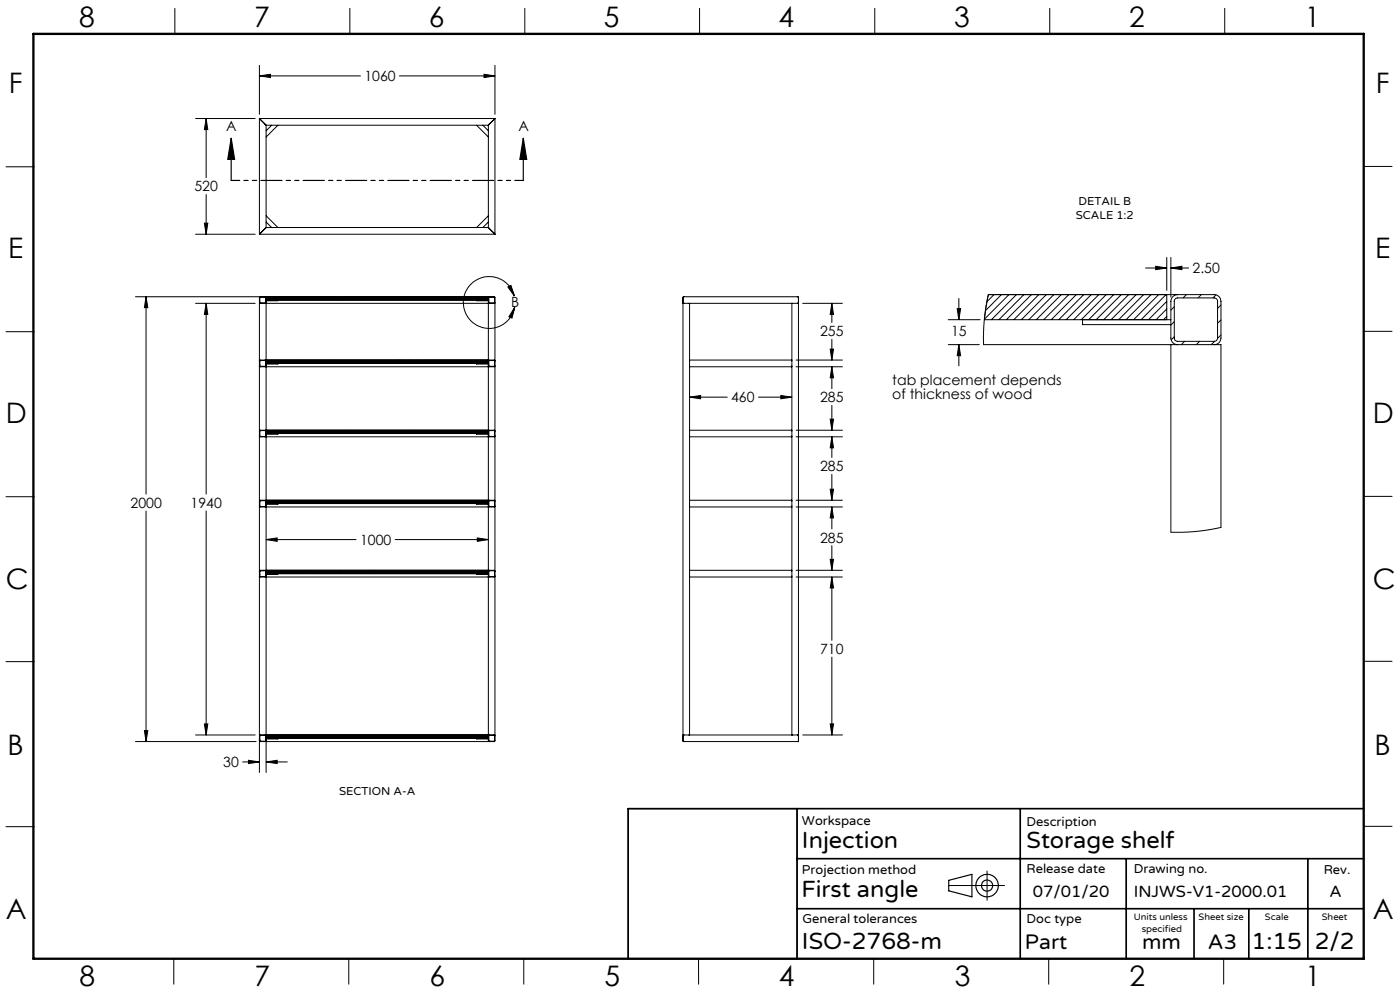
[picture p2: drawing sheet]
<svg xmlns="http://www.w3.org/2000/svg" width="420mm" height="297mm" viewBox="0 0 420 297" stroke-linecap="round" stroke-linejoin="round" font-family="sans-serif">
<g fill="none" stroke="#000" stroke-width=".35">
<path d="M69.4 41.4l1 6.4h-2.1zM69.4 41.4v12.7M157 41.4l1 6.4h-2zM157 41.4v12.7M284.6 263.8l7-1.8v6.8l-7-1.8z"/>
<circle cx="296.1" cy="265.4" r="1.66"/>
<circle cx="296.1" cy="265.4" r="3.4"/>
</g>
<g fill="none" stroke="#000" stroke-width=".3">
<path d="M52.5 2.5v7.7M77.8 19.6v14.7M105 2.5v7.7M148.5 19.6v14.7M157.4 2.5v7.7M209.9 2.5v7.7M262.4 2.5v7.7M314.9 2.5v7.7M367.4 2.5v7.7M58.7 35.5h17.9M61.8 35.5v17.8M61.8 35.5l.5 3.3h-1z"/>
<path d="M77.8 22.8h30.3M77.8 35.5l1.8 1.7M77.8 35.5h70.7M77.8 35.5v34.7M77.8 22.8l3.3-.5v.9zM79.6 37.2l.2 .3M79.8 37.5v30.7M79.8 37.5h66.7M81.5 37.5l-1.7 1.7M83.4 37.5l-3.6 3.6M119.8 22.8h28.7M143 37.5l3.5 3.6"/>
<path d="M144.9 37.5l1.6 1.7M145.2 22.3l3.3 .5-3.3 .4zM146.5 37.5v30.7M146.8 37.2l-.3 .3M148.5 35.5l-1.7 1.7M148.5 35.5v34.7M1.8 50h8.5M61.8 58.3v11.9M409.1 49.9h8.5M58.7 70.2h17.9M61.3 66.9h1l-.5 3.3zM77.8 70.2h70.7"/>
<path d="M78.1 69.9l-.3 .3M79.6 68.5l-1.5 1.4M79.8 68.2l-.2 .3M79.8 68.2h66.7M79.8 66.5l1.7 1.7M79.8 64.7l3.6 3.5M146.5 68.2l.3 .3M146.5 66.5l-1.6 1.7M146.5 64.7l-3.5 3.5M146.8 68.5l1.7 1.7M346.7 79.8l3.3 .5-3.3 .5zM350 77.1v9.9"/>
<path d="M351.3 77.1v11.9M1.8 99.4h8.5M40.6 88.9h107.7l.2 1.9-.3 .1M43.8 88.9l.5 3.3h-1zM43.8 88.9v59.2M58.7 90.9h17.9M61.8 90.9v57.2M61.8 90.9l.5 3.3h-1zM78 89.1h1.7v1.6l-1.7 .1zM78.1 88.9l-.3 .2v1.6l.3 .2M78.1 90.9h-.3v129.4h.3M78.1 90.9h1.5"/>
<path d="M78.5 90.8l-.1 .1M79.6 88.9l.2 .2v1.6l-.2 .2M79.6 90.9h.2M79.8 89.9h66.7M79.8 90.9h66.7M79.8 90.9v17M79.8 89.5l-.1 .1M80 88.9v1l1-1M80.2 88.9l-.2 .2M80.4 88.9l-.4 .5M80.8 88.9l-.8 .8M81.4 88.9l-1 1"/>
<path d="M81.6 88.9l-1 1M82 88.9l-1 1M82.2 88.9l-1 1M82.6 88.9l-1 1M82.8 88.9l-1 1M83.1 88.9l-.9 1M83.4 88.9l-1 1M83.7 88.9l-1 1M84 88.9l-1 1M84.3 88.9l-1 1 .1 .2h-3.6M84.6 88.9l-1 1M84.9 88.9l-1 1"/>
<path d="M85.2 88.9l-1 1M85.5 88.9l-1 1M85.8 88.9l-1 1M86.1 88.9l-1 1M86.4 88.9l-1 1M86.7 88.9l-1 1M87 88.9l-1 1M87.3 88.9l-1 1M87.6 88.9l-1 1M87.9 88.9l-1 1M88.2 88.9l-1 1M88.5 88.9l-1 1"/>
<path d="M88.8 88.9l-1 1M89.1 88.9l-1 1M89.4 88.9l-1 1M89.7 88.9l-1 1M90 88.9l-1 1M90.3 88.9l-1 1M90.6 88.9l-1 1M90.9 88.9l-1 1M91.2 88.9l-1 1M91.5 88.9l-1 1M91.8 88.9l-1 1M92.1 88.9l-1 1"/>
<path d="M92.4 88.9l-1 1M92.7 88.9l-1 1M93 88.9l-1 1M93.3 88.9l-1 1M93.6 88.9l-1 1M93.9 88.9l-1 1M94.2 88.9l-1 1M94.5 88.9l-1 1M94.8 88.9l-1 1M95.1 88.9l-1 1M95.4 88.9l-1 1M95.7 88.9l-1 1"/>
<path d="M96 88.9l-1 1M96.3 88.9l-1 1M96.6 88.9l-1 1M96.9 88.9l-1 1M97.2 88.9l-1 1M97.5 88.9l-1 1M97.8 88.9l-1 1M98.1 88.9l-1 1M98.4 88.9l-1 1M98.7 88.9l-1 1M99 88.9l-1 1M99.3 88.9l-1 1"/>
<path d="M99.6 88.9l-1 1M99.9 88.9l-1 1M100.2 88.9l-1 1M100.5 88.9l-1 1M100.8 88.9l-1 1M101.1 88.9l-1 1M101.4 88.9l-1 1M101.7 88.9l-1 1M102 88.9l-1 1M102.3 88.9l-1 1M102.6 88.9l-1 1M102.9 88.9l-1 1"/>
<path d="M103.2 88.9l-1 1M103.5 88.9l-1 1M103.8 88.9l-1 1M104.1 88.9l-1 1M104.4 88.9l-1 1M104.7 88.9l-1 1M105 88.9l-1 1M105.3 88.9l-1 1M105.6 88.9l-1 1M105.9 88.9l-1 1M106.2 88.9l-1 1M106.5 88.9l-1 1"/>
<path d="M106.8 88.9l-1 1M107.1 88.9l-1 1M107.4 88.9l-1 1M107.7 88.9l-1 1M108 88.9l-1 1M108.3 88.9l-1 1M108.6 88.9l-1 1M108.9 88.9l-1 1M109.2 88.9l-1 1M109.5 88.9l-1 1M109.8 88.9l-1 1M110.1 88.9l-1 1"/>
<path d="M110.4 88.9l-1 1M110.7 88.9l-1 1M111 88.9l-1 1M111.3 88.9l-1 1M111.6 88.9l-1 1M111.9 88.9l-1 1M112.2 88.9l-1 1M112.5 88.9l-1 1M112.8 88.9l-1 1M113.1 88.9l-1 1M113.4 88.9l-1 1M113.7 88.9l-1 1"/>
<path d="M114 88.9l-1 1M114.3 88.9l-1 1M114.6 88.9l-1 1M114.9 88.9l-1 1M115.2 88.9l-1 1M115.5 88.9l-1 1M115.8 88.9l-1 1M116.1 88.9l-1 1M116.4 88.9l-1 1M116.7 88.9l-1 1M117 88.9l-1 1M117.3 88.9l-1 1"/>
<path d="M117.6 88.9l-1 1M117.9 88.9l-1 1M118.2 88.9l-1 1M118.5 88.9l-1 1M118.8 88.9l-1 1M119.1 88.9l-1 1M119.4 88.9l-1 1M119.7 88.9l-1 1M120 88.9l-1 1M120.3 88.9l-1 1M120.6 88.9l-1 1M120.9 88.9l-1 1"/>
<path d="M121.1 88.9l-.9 1M121.5 88.9l-1 1M121.7 88.9l-.9 1M122.1 88.9l-1 1M122.3 88.9l-.9 1M122.7 88.9l-1 1M122.9 88.9l-.9 1M123.3 88.9l-1 1M123.5 88.9l-.9 1M123.9 88.9l-1 1M124.1 88.9l-.9 1M124.5 88.9l-1.1 1"/>
<path d="M124.7 88.9l-.9 1M125.1 88.9l-1.1 1M125.3 88.9l-.9 1M125.7 88.9l-1.1 1M125.9 88.9l-.9 1M126.3 88.9l-1.1 1M126.5 88.9l-.9 1M126.9 88.9l-1.1 1M127.1 88.9l-.9 1M127.5 88.9l-1.1 1M127.7 88.9l-.9 1M128.1 88.9l-1.1 1"/>
<path d="M128.3 88.9l-.9 1M128.7 88.9l-1.1 1M128.9 88.9l-.9 1M129.3 88.9l-1.1 1M129.5 88.9l-.9 1M129.9 88.9l-1.1 1M130.1 88.9l-.9 1M130.5 88.9l-1.1 1M130.7 88.9l-.9 1M131.1 88.9l-1.1 1M131.3 88.9l-.9 1M131.6 88.9l-1 1"/>
<path d="M131.9 88.9l-.9 1M132.2 88.9l-1 1M132.5 88.9l-.9 1M132.8 88.9l-1 1M133.1 88.9l-.9 1M133.4 88.9l-1 1M133.7 88.9l-.9 1M134 88.9l-1 1M134.3 88.9l-1 1M134.6 88.9l-1 1M134.9 88.9l-1 1M135.2 88.9l-1 1"/>
<path d="M135.5 88.9l-1 1M135.8 88.9l-1 1M136.1 88.9l-1 1M136.4 88.9l-1 1M136.7 88.9l-1 1M137 88.9l-1 1M137.3 88.9l-1 1M137.6 88.9l-1 1M137.9 88.9l-1 1M138.2 88.9l-1 1M138.5 88.9l-1 1M138.8 88.9l-1 1"/>
<path d="M139.1 88.9l-1 1M139.4 88.9l-1 1M139.7 88.9l-1 1M140 88.9l-1 1M140.3 88.9l-1 1M140.6 88.9l-1 1M140.9 88.9l-1 1M141.2 88.9l-1 1M141.5 88.9l-1 1M141.8 88.9l-1 1M142.1 88.9l-1 1M142.4 88.9l-1 1"/>
<path d="M142.7 88.9l-1 1M143 89.9v.2l3.6-.1M143 88.9l-1 1M143.3 88.9l-1 1M143.6 88.9l-1 1M143.9 88.9l-1 1M144.2 88.9l-1 1M144.5 88.9l-1 1M144.8 88.9l-1 1M145.1 88.9l-1 1M145.3 89.9l1-1v1M145.4 88.9l-1 1"/>
<path d="M145.7 88.9l-1 1M146 88.9l-1 1M146.3 89.2l-.7 .7M146.3 89.5l-.4 .4M146.3 89.8l-.1 .1M146.5 90.9h.3M146.5 90.9v17M146.6 89.1h1.7v1.7h-1.6zM146.8 88.9l-.3 .2v1.7l.3 .1M146.8 90.9h1.4M147.7 88.9l-.1 .2M148.2 90.9h.3v129.4h-.3"/>
<path d="M152.4 86l.9-.5 1 3.2zM154.3 88.7a7.8 7.8 0 0 0-12.1-4.4 7.8 7.8 0 0 0 .4 12.9 7.8 7.8 0 0 0 11.8-5.1M154.4 92.1l-.8 3.2-.9-.4zM205.1 90.9h1.8M205.1 90.9h-.2v129.4h.2M206.9 90.9h30.7M206.9 90.9v17M237.6 90.9h1.7M237.6 90.9v17M239.3 88.9l.2 .3M239.3 88.9h-34.3l-.1 1.9 .2 .1M239.3 90.9h.2v129.4h-.2"/>
<path d="M239.5 90.7l-.2 .2M239.5 89.2v1.5M240.8 90.9h11.9M249.6 90.9v5.8M249.6 90.9l.4 3.3h-.9zM284.5 95.8h9.5M287.2 92.5h1l-.5 3.3zM287.7 89.5v6.3M296.5 88.3l-1.2 7.5h56M296.5 88.3l-1.2 7.2-.2 7.8h56.2M296.5 88.3h67.8a2.05 2.05 0 0 1 2 2v11a1.99 1.99 0 0 1-2 2M298.2 88.3l-2.1 2.1"/>
<path d="M300.4 88.3l-4.7 4.8M302.7 88.3l-7.4 7.3M304.9 88.3l-7.5 7.5M307.2 88.3l-7.5 7.5M309.4 88.3l-7.5 7.5M311.6 88.3l-7.4 7.5M313.9 88.3l-7.5 7.5M316.2 88.3l-7.6 7.5M318.4 88.3l-7.5 7.5M320.6 88.3l-7.5 7.5M322.9 88.3l-7.5 7.5M324.8 95.8v1.5h26.5"/>
<path d="M325.1 88.3l-7.5 7.5M327.4 88.3l-7.5 7.5M329.6 88.3l-7.5 7.5M331.9 88.3l-7.5 7.5M334.1 88.3l-7.5 7.5M336.4 88.3l-7.5 7.5M338.6 88.3l-7.5 7.5M340.9 88.3l-7.6 7.5M343.1 88.3l-7.5 7.5M343.7 80.3h6.3M345.3 88.3l-7.5 7.5M347.6 88.3l-7.5 7.5"/>
<path d="M349.8 88.3l-7.5 7.5M350 88.3v7.5M350 90.3l-5.4 5.5M350 92.6l-3.2 3.2M350 94.8l-.9 1M351.3 80.3l3.3-.5v1zM351.3 80.3h5.3M352.3 91.9l-1 1.1M352.3 96.4l-1 1M352.6 89.6l.7-.3h11a1.02 1.02 0 0 1 1 1v11a.96 .96 0 0 1-1 1h-11a.96 .96 0 0 1-1-1v-11.2zM353.3 88.3a2.05 2.05 0 0 0-2 2v11a1.99 1.99 0 0 0 2 2M355.9 88.3l-1 1"/>
<path d="M360.4 88.3l-1 1M364.8 88.4l-.9 .9M366.3 91.4l-1 1M366.3 95.9l-1 1M409.1 99.3h8.5M77.8 109.7l.2 .2h1.6l.2-.2M77.8 108.2l.3-.3h1.5l.2 .3M78 109.3l-.2 .1M78 108.1h1.6l.1 1.6-1.7 .1zM79.3 107.9l-.1 .2M79.8 107.9v.3M79.8 109.7v.2"/>
<path d="M79.8 107.9h66.7M79.8 108.9h66.7M79.8 109.9h66.7M79.8 108.2v1.5M79.8 109.9v19M80 107.9v1M80 108.2h.1M80.3 107.9l-.3 .3M80.6 107.9l-.6 .6M80.9 107.9l-.9 .9M81.2 107.9l-1 1M81.5 107.9l-1 1"/>
<path d="M81.8 107.9l-1 1M82.1 107.9l-1 1M82.4 107.9l-1 1M82.7 107.9l-1 1M83 107.9l-1 1M83.3 107.9l-1 1M83.4 108.9v.2h-3.6M83.6 107.9l-1 1M83.9 107.9l-1 1M84.2 107.9l-1 1M84.5 107.9l-1 1M84.8 107.9l-1 1"/>
<path d="M85.1 107.9l-1 1M85.4 107.9l-1 1M85.7 107.9l-1 1M86 107.9l-1 1M86.3 107.9l-1 1M86.6 107.9l-1 1M86.9 107.9l-1 1M87.2 107.9l-1 1M87.5 107.9l-1 1M87.8 107.9l-1 1M88.1 107.9l-1 1M88.4 107.9l-1 1"/>
<path d="M88.7 107.9l-1 1M89 107.9l-1 1M89.3 107.9l-1 1M89.6 107.9l-1 1M89.9 107.9l-1 1M90.2 107.9l-1 1M90.5 107.9l-1 1M90.8 107.9l-1 1M91.1 107.9l-1 1M91.4 107.9l-1 1M91.7 107.9l-1 1M92 107.9l-1 1"/>
<path d="M92.3 107.9l-1 1M92.6 107.9l-1 1M92.9 107.9l-1 1M93.2 107.9l-1 1M93.5 107.9l-1 1M93.8 107.9l-1 1M94.1 107.9l-1 1M94.4 107.9l-1 1M94.7 107.9l-1 1M95 107.9l-1 1M95.3 107.9l-1 1M95.6 107.9l-1 1"/>
<path d="M95.9 107.9l-1 1M96.2 107.9l-1 1M96.5 107.9l-1 1M96.8 107.9l-1 1M97.1 107.9l-1 1M97.4 107.9l-1 1M97.7 107.9l-1 1M98 107.9l-1 1M98.3 107.9l-1 1M98.6 107.9l-1 1M98.9 107.9l-1 1M99.2 107.9l-1 1"/>
<path d="M99.5 107.9l-1 1M99.8 107.9l-1 1M100.1 107.9l-1 1M100.4 107.9l-1 1M100.6 107.9l-.9 1M101 107.9l-1 1M101.2 107.9l-.9 1M101.6 107.9l-1 1M101.8 107.9l-.9 1M102.2 107.9l-1 1M102.4 107.9l-.9 1M102.8 107.9l-1 1"/>
<path d="M103 107.9l-.9 1M103.4 107.9l-1 1M103.6 107.9l-.9 1M104 107.9l-1.1 1M104.2 107.9l-.9 1M104.6 107.9l-1.1 1M104.8 107.9l-.9 1M105.2 107.9l-1.1 1M105.4 107.9l-.9 1M105.8 107.9l-1.1 1M106 107.9l-.9 1M106.4 107.9l-1.1 1"/>
<path d="M106.6 107.9l-.9 1M107 107.9l-1.1 1M107.2 107.9l-.9 1M107.6 107.9l-1.1 1M107.8 107.9l-.9 1M108.2 107.9l-1.1 1M108.4 107.9l-.9 1M108.8 107.9l-1.1 1M109 107.9l-.9 1M109.4 107.9l-1.1 1M109.6 107.9l-.9 1M110 107.9l-1.1 1"/>
<path d="M110.2 107.9l-.9 1M110.5 107.9l-1 1M110.8 107.9l-.9 1M111.1 107.9l-1 1M111.4 107.9l-.9 1M111.7 107.9l-1 1M112 107.9l-.9 1M112.3 107.9l-1 1M112.6 107.9l-.9 1M112.9 107.9l-1 1M113.2 107.9l-.9 1M113.5 107.9l-1 1"/>
<path d="M113.8 107.9l-1 1M114.1 107.9l-1 1M114.4 107.9l-1 1M114.7 107.9l-1 1M115 107.9l-1 1M115.3 107.9l-1 1M115.6 107.9l-1 1M115.9 107.9l-1 1M116.2 107.9l-1 1M116.5 107.9l-1 1M116.8 107.9l-1 1M117.1 107.9l-1 1"/>
<path d="M117.4 107.9l-1 1M117.7 107.9l-1 1M118 107.9l-1 1M118.3 107.9l-1 1M118.6 107.9l-1 1M118.9 107.9l-1 1M119.2 107.9l-1 1M119.5 107.9l-1 1M119.8 107.9l-1 1M120.1 107.9l-1 1M120.4 107.9l-1 1M120.7 107.9l-1 1"/>
<path d="M121 107.9l-1 1M121.3 107.9l-1 1M121.6 107.9l-1 1M121.9 107.9l-1 1M122.2 107.9l-1 1M122.5 107.9l-1 1M122.8 107.9l-1 1M123.1 107.9l-1 1M123.4 107.9l-1 1M123.7 107.9l-1 1M124 107.9l-1 1M124.3 107.9l-1 1"/>
<path d="M124.6 107.9l-1 1M124.9 107.9l-1 1M125.2 107.9l-1 1M125.5 107.9l-1 1M125.8 107.9l-1 1M126.1 107.9l-1 1M126.4 107.9l-1 1M126.7 107.9l-1 1M127 107.9l-1 1M127.3 107.9l-1 1M127.6 107.9l-1 1M127.9 107.9l-1 1"/>
<path d="M128.2 107.9l-1 1M128.5 107.9l-1 1M128.8 107.9l-1 1M129.1 107.9l-1 1M129.4 107.9l-1 1M129.7 107.9l-1 1M130 107.9l-1 1M130.3 107.9l-1 1M130.6 107.9l-1 1M130.9 107.9l-1 1M131.2 107.9l-1 1M131.5 107.9l-1 1"/>
<path d="M131.8 107.9l-1 1M132.1 107.9l-1 1M132.4 107.9l-1 1M132.7 107.9l-1 1M133 107.9l-1 1M133.3 107.9l-1 1M133.6 107.9l-1 1M133.9 107.9l-1 1M134.2 107.9l-1 1M134.5 107.9l-1 1M134.8 107.9l-1 1M135.1 107.9l-1 1"/>
<path d="M135.4 107.9l-1 1M135.7 107.9l-1 1M136 107.9l-1 1M136.3 107.9l-1 1M136.6 107.9l-1 1M136.9 107.9l-1 1M137.2 107.9l-1 1M137.5 107.9l-1 1M137.8 107.9l-1 1M138.1 107.9l-1 1M138.4 107.9l-1 1M138.7 107.9l-1 1"/>
<path d="M139 107.9l-1 1M139.3 107.9l-1 1M139.6 107.9l-1 1M139.9 107.9l-1 1M140.2 107.9l-1 1M140.5 107.9l-1 1M140.8 107.9l-1 1M141.1 107.9l-1 1M141.4 107.9l-1 1M141.7 107.9l-1 1M142 107.9l-1 1M142.3 107.9l-1 1"/>
<path d="M142.6 107.9l-1 1M142.9 107.9l-1 1M143 108.9v.2h3.5M143.2 107.9l-1 1M143.5 107.9l-1 1M143.8 107.9l-1 1M144.1 107.9l-1 1M144.4 107.9l-1 1M144.7 107.9l-1 1M145 107.9l-1 1M145.3 107.9l-1 1M145.6 107.9l-1 1"/>
<path d="M145.9 107.9l-1 1M146.2 107.9l-1 1M146.3 107.9v1M146.3 108.1l-.8 .8M146.3 108.4l-.5 .5M146.3 108.7l-.3 .2M146.5 108.2l.3-.3h1.4l.3 .3M146.5 109.7l.2 .2h1.6l.2-.2M146.5 107.9v.3M146.5 109.7v.2M146.5 108.2v1.5M146.5 109.9v19"/>
<path d="M146.6 107.9l-.1 .2M146.7 108.1h1.6v1.7l-1.7-.1zM206.9 119h11.3M206.9 107.9v2M206.9 107.9h30.7M206.9 109.9h30.7M206.9 109.9v19M206.9 119l3.3-.5v1zM227.5 119h10.1M234.2 118.5l3.4 .5-3.4 .5zM237.6 107.9v2M237.6 109.9v19"/>
<path d="M238.8 107.9h13.9M238.8 109.9h13.9M249.1 104.6h.9l-.4 3.3zM249.6 101.7v6.2M249.6 109.9v6.6M249.6 109.9l.4 3.3h-.9zM284.5 103.3h9.3M287.7 103.3v6.3M287.7 103.3l.5 3.3h-1zM351.3 103.3v56.2h.2l7.4-.2 7.4-1.2v-54.8h-2M351.3 103.3h2M352.3 100.9l-.9 .9"/>
<path d="M353.3 103.3h11M355.4 102.3l-1 1M359.9 102.3l-1 1M364.4 102.3l-1 1M366.3 100.4l-1 1M77.8 130.7l.2 .2h1.7l.1-.2M77.8 129.2l.2-.3h1.7l.1 .3M78 129.1h1.7v1.7l-1.7-.1zM78.9 130.8l-.1 .1M79.8 130.7v.2M79.8 128.9v.3M79.8 128.9h66.7"/>
<path d="M79.8 129.9h66.7M79.8 130.9h66.7M79.8 129.2v1.5M79.8 130.9v19M79.8 129.9l-.1 .1M80 128.9v1M80.3 128.9l-.3 .3M80.6 128.9l-.6 .6M80.9 128.9l-.9 .9M81.2 128.9l-1 1M81.5 128.9l-1 1M81.8 128.9l-1 1"/>
<path d="M82.1 128.9l-1 1M82.4 128.9l-1 1M82.7 128.9l-1 1M83 128.9l-1 1M83.3 128.9l-1 1M83.4 129.9v.2h-3.6M83.6 128.9l-1 1M83.9 128.9l-1 1M84.1 128.9l-1 1M84.5 128.9l-1 1M84.7 128.9l-1 1M85.1 128.9l-1 1"/>
<path d="M85.3 128.9l-1 1M85.7 128.9l-1 1M85.9 128.9l-1 1M86.3 128.9l-1 1M86.5 128.9l-1 1M86.9 128.9l-1 1M87.1 128.9l-1 1M87.5 128.9l-1.1 1M87.7 128.9l-1 1M88.1 128.9l-1.1 1M88.3 128.9l-1 1M88.7 128.9l-1.1 1"/>
<path d="M88.9 128.9l-1 1M89.3 128.9l-1.1 1M89.5 128.9l-1 1M89.9 128.9l-1.1 1M90.1 128.9l-1 1M90.5 128.9l-1.1 1M90.7 128.9l-1 1M91.1 128.9l-1.1 1M91.3 128.9l-1 1M91.7 128.9l-1.1 1M91.9 128.9l-1 1M92.3 128.9l-1.1 1"/>
<path d="M92.5 128.9l-1 1M92.9 128.9l-1.1 1M93.1 128.9l-1 1M93.5 128.9l-1.1 1M93.7 128.9l-1 1M94.1 128.9l-1.1 1M94.3 128.9l-1 1M94.6 128.9l-1 1M94.9 128.9l-1 1M95.2 128.9l-1 1M95.5 128.9l-1 1M95.8 128.9l-1 1"/>
<path d="M96.1 128.9l-1 1M96.4 128.9l-1 1M96.7 128.9l-1 1M97 128.9l-1 1M97.3 128.9l-1 1M97.6 128.9l-1 1M97.9 128.9l-1 1M98.2 128.9l-1 1M98.5 128.9l-1 1M98.8 128.9l-1 1M99.1 128.9l-1 1M99.4 128.9l-1 1"/>
<path d="M99.7 128.9l-1 1M100 128.9l-1 1M100.3 128.9l-1 1M100.6 128.9l-1 1M100.9 128.9l-1 1M101.2 128.9l-1 1M101.5 128.9l-1 1M101.8 128.9l-1 1M102.1 128.9l-1 1M102.4 128.9l-1 1M102.7 128.9l-1 1M103 128.9l-1 1"/>
<path d="M103.3 128.9l-1 1M103.6 128.9l-1 1M103.9 128.9l-1 1M104.2 128.9l-1 1M104.5 128.9l-1 1M104.8 128.9l-1 1M105.1 128.9l-1 1M105.4 128.9l-1 1M105.7 128.9l-1 1M106 128.9l-1 1M106.3 128.9l-1 1M106.6 128.9l-1 1"/>
<path d="M106.9 128.9l-1 1M107.2 128.9l-1 1M107.5 128.9l-1 1M107.8 128.9l-1 1M108.1 128.9l-1 1M108.4 128.9l-1 1M108.7 128.9l-1 1M109 128.9l-1 1M109.3 128.9l-1 1M109.6 128.9l-1 1M109.9 128.9l-1 1M110.2 128.9l-1 1"/>
<path d="M110.5 128.9l-1 1M110.8 128.9l-1 1M111.1 128.9l-1 1M111.4 128.9l-1 1M111.7 128.9l-1 1M112 128.9l-1 1M112.3 128.9l-1 1M112.6 128.9l-1 1M112.9 128.9l-1 1M113.2 128.9l-1 1M113.5 128.9l-1 1M113.8 128.9l-1 1"/>
<path d="M114.1 128.9l-1 1M114.4 128.9l-1 1M114.7 128.9l-1 1M115 128.9l-1 1M115.3 128.9l-1 1M115.6 128.9l-1 1M115.9 128.9l-1 1M116.2 128.9l-1 1M116.5 128.9l-1 1M116.8 128.9l-1 1M117.1 128.9l-1 1M117.4 128.9l-1 1"/>
<path d="M117.7 128.9l-1 1M118 128.9l-1 1M118.3 128.9l-1 1M118.6 128.9l-1 1M118.9 128.9l-1 1M119.2 128.9l-1 1M119.5 128.9l-1 1M119.8 128.9l-1 1M120.1 128.9l-1 1M120.4 128.9l-1 1M120.7 128.9l-1 1M121 128.9l-1 1"/>
<path d="M121.3 128.9l-1 1M121.6 128.9l-1 1M121.9 128.9l-1 1M122.2 128.9l-1 1M122.5 128.9l-1 1M122.8 128.9l-1 1M123.1 128.9l-1 1M123.4 128.9l-1 1M123.7 128.9l-1 1M124 128.9l-1 1M124.3 128.9l-1 1M124.6 128.9l-1 1"/>
<path d="M124.8 128.9l-.9 1M125.2 128.9l-1 1M125.4 128.9l-.9 1M125.8 128.9l-1 1M126 128.9l-.9 1M126.4 128.9l-1 1M126.6 128.9l-.9 1M127 128.9l-1 1M127.2 128.9l-.9 1M127.6 128.9l-1 1M127.8 128.9l-.9 1M128.2 128.9l-1.1 1"/>
<path d="M128.4 128.9l-.9 1M128.8 128.9l-1.1 1M129 128.9l-.9 1M129.4 128.9l-1.1 1M129.6 128.9l-.9 1M130 128.9l-1.1 1M130.2 128.9l-.9 1M130.6 128.9l-1.1 1M130.8 128.9l-.9 1M131.2 128.9l-1.1 1M131.4 128.9l-.9 1M131.8 128.9l-1.1 1"/>
<path d="M132 128.9l-.9 1M132.4 128.9l-1.1 1M132.6 128.9l-.9 1M133 128.9l-1.1 1M133.2 128.9l-.9 1M133.6 128.9l-1.1 1M133.8 128.9l-.9 1M134.2 128.9l-1.1 1M134.4 128.9l-.9 1M134.7 128.9l-1 1M135 128.9l-.9 1M135.3 128.9l-1 1"/>
<path d="M135.6 128.9l-.9 1M135.9 128.9l-1 1M136.2 128.9l-.9 1M136.5 128.9l-1 1M136.8 128.9l-.9 1M137.1 128.9l-1 1M137.4 128.9l-.9 1M137.7 128.9l-1 1M138 128.9l-1 1M138.3 128.9l-1 1M138.6 128.9l-1 1M138.9 128.9l-1 1"/>
<path d="M139.2 128.9l-1 1M139.5 128.9l-1 1M139.8 128.9l-1 1M140.1 128.9l-1 1M140.4 128.9l-1 1M140.7 128.9l-1 1M141 128.9l-1 1M141.3 128.9l-1 1M141.6 128.9l-1 1M141.9 128.9l-1 1M142.2 128.9l-1 1M142.5 128.9l-1 1"/>
<path d="M142.8 128.9l-1 1M143 129.9v.2h3.5M143.1 128.9l-1 1M143.4 128.9l-1 1M143.7 128.9l-1 1M144 128.9l-1 1M144.3 128.9l-1 1M144.6 128.9l-1 1M144.9 128.9l-1 1M145.2 128.9l-1 1M145.5 128.9l-1 1M145.8 128.9l-1 1"/>
<path d="M146.1 128.9l-1 1M146.3 129.9h.1M146.3 128.9v1M146.3 129l-.9 .9M146.3 129.3l-.6 .6M146.3 129.6l-.3 .3M146.5 129.2l.1-.3h1.7l.2 .3M146.5 130.7l.1 .2h1.7l.2-.2M146.5 130.7v.2M146.5 128.9v.3M146.5 129.2v1.5M146.5 130.9v19"/>
<path d="M146.6 129.1h1.7l.1 1.6-1.7 .1zM146.6 130.4l-.1 .2M148.1 128.9l-.1 .1M206.9 128.9v2M206.9 128.9h30.7M206.9 130.9h30.7M206.9 130.9v19M237.6 128.9v2M237.6 130.9v19M238.8 128.9h13.9M238.8 130.9h13.9M249.1 125.6h.9l-.4 3.3z"/>
<path d="M249.6 121.5v7.4M249.6 130.9v6.2M249.6 130.9l.4 3.3h-.9zM1.8 148.9h8.5M43.8 153.1v69.1M61.8 153.1v67.2M77.8 151.7l.3 .2h1.5l.2-.2M77.8 150.2l.2-.3h1.6l.2 .3M78 150.1h1.7l-.1 1.7-1.6-.1zM79.8 151.7v.2M79.8 149.9v.3M79.8 149.9h66.7"/>
<path d="M79.8 150.9h66.7M79.8 151.9h66.7M79.8 150.2v1.5M79.8 151.9v19M80 149.9v1M80.2 149.9l-.2 .2M80.5 149.9l-.5 .6M80.8 149.9l-.8 .8M81.1 149.9l-1 1M81.4 149.9l-1 1M81.7 149.9l-1 1M82 149.9l-1 1"/>
<path d="M82.3 149.9l-1 1M82.6 149.9l-1 1M82.9 149.9l-1 1M83.2 149.9l-1 1M83.4 150.9v.2h-3.6M83.5 149.9l-1 1M83.8 149.9l-1 1M84.1 149.9l-1 1M84.4 149.9l-1 1M84.7 149.9l-1 1M85 149.9l-1 1M85.3 149.9l-1 1"/>
<path d="M85.6 149.9l-1 1M85.9 149.9l-1 1M86.2 149.9l-1 1M86.5 149.9l-1 1M86.8 149.9l-1 1M87.1 149.9l-1 1M87.4 149.9l-1 1M87.7 149.9l-1 1M88 149.9l-1 1M88.3 149.9l-1 1M88.6 149.9l-1 1M88.9 149.9l-1 1"/>
<path d="M89.2 149.9l-1 1M89.5 149.9l-1 1M89.8 149.9l-1 1M90.1 149.9l-1 1M90.4 149.9l-1 1M90.7 149.9l-1 1M91 149.9l-1 1M91.3 149.9l-1 1M91.6 149.9l-1 1M91.9 149.9l-1 1M92.2 149.9l-1 1M92.5 149.9l-1 1"/>
<path d="M92.8 149.9l-1 1M93.1 149.9l-1 1M93.4 149.9l-1 1M93.7 149.9l-1 1M94 149.9l-1 1M94.3 149.9l-1 1M94.6 149.9l-1 1M94.9 149.9l-1 1M95.2 149.9l-1 1M95.5 149.9l-1 1M95.8 149.9l-1 1M96.1 149.9l-1 1"/>
<path d="M96.4 149.9l-1 1M96.7 149.9l-1 1M97 149.9l-1 1M97.3 149.9l-1 1M97.6 149.9l-1 1M97.9 149.9l-1 1M98.2 149.9l-1 1M98.5 149.9l-1 1M98.8 149.9l-1 1M99.1 149.9l-1 1M99.4 149.9l-1 1M99.7 149.9l-1 1"/>
<path d="M100 149.9l-1 1M100.3 149.9l-1 1M100.6 149.9l-1 1M100.9 149.9l-1 1M101.2 149.9l-1 1M101.5 149.9l-1 1M101.8 149.9l-1 1M102.1 149.9l-1 1M102.4 149.9l-1 1M102.7 149.9l-1 1M103 149.9l-1 1M103.3 149.9l-1 1"/>
<path d="M103.6 149.9l-1 1M103.9 149.9l-1 1M104.2 149.9l-1 1M104.5 149.9l-1 1M104.8 149.9l-1 1M105.1 149.9l-1 1M105.4 149.9l-1 1M105.7 149.9l-1 1M106 149.9l-1 1M106.3 149.9l-1 1M106.6 149.9l-1 1M106.9 149.9l-1 1"/>
<path d="M107.2 149.9l-1 1M107.5 149.9l-1 1M107.8 149.9l-1 1M108.1 149.9l-1 1M108.3 149.9l-.9 1M108.7 149.9l-1 1M108.9 149.9l-1 1M109.3 149.9l-1 1M109.5 149.9l-1 1M109.9 149.9l-1 1M110.1 149.9l-1 1M110.5 149.9l-1 1"/>
<path d="M110.7 149.9l-1 1M111.1 149.9l-1 1M111.3 149.9l-1 1M111.7 149.9l-1.1 1M111.9 149.9l-1 1M112.3 149.9l-1.1 1M112.5 149.9l-1 1M112.9 149.9l-1.1 1M113.1 149.9l-1 1M113.5 149.9l-1.1 1M113.7 149.9l-1 1M114.1 149.9l-1.1 1"/>
<path d="M114.3 149.9l-1 1M114.7 149.9l-1.1 1M114.9 149.9l-1 1M115.3 149.9l-1.1 1M115.5 149.9l-1 1M115.9 149.9l-1.1 1M116.1 149.9l-1 1M116.5 149.9l-1.1 1M116.7 149.9l-1 1M117.1 149.9l-1.1 1M117.3 149.9l-1 1M117.7 149.9l-1.1 1"/>
<path d="M117.9 149.9l-1 1M118.3 149.9l-1.1 1M118.5 149.9l-1 1M118.8 149.9l-1 1M119.1 149.9l-1 1M119.4 149.9l-1 1M119.7 149.9l-1 1M120 149.9l-1 1M120.3 149.9l-1 1M120.6 149.9l-1 1M120.9 149.9l-1 1M121.2 149.9l-1 1"/>
<path d="M121.5 149.9l-1 1M121.8 149.9l-1 1M122.1 149.9l-1 1M122.4 149.9l-1 1M122.7 149.9l-1 1M123 149.9l-1 1M123.3 149.9l-1 1M123.6 149.9l-1 1M123.9 149.9l-1 1M124.2 149.9l-1 1M124.5 149.9l-1 1M124.8 149.9l-1 1"/>
<path d="M125.1 149.9l-1 1M125.4 149.9l-1 1M125.7 149.9l-1 1M126 149.9l-1 1M126.3 149.9l-1 1M126.6 149.9l-1 1M126.9 149.9l-1 1M127.2 149.9l-1 1M127.5 149.9l-1 1M127.8 149.9l-1 1M128.1 149.9l-1 1M128.4 149.9l-1 1"/>
<path d="M128.7 149.9l-1 1M129 149.9l-1 1M129.3 149.9l-1 1M129.6 149.9l-1 1M129.9 149.9l-1 1M130.2 149.9l-1 1M130.5 149.9l-1 1M130.8 149.9l-1 1M131.1 149.9l-1 1M131.4 149.9l-1 1M131.7 149.9l-1 1M132 149.9l-1 1"/>
<path d="M132.3 149.9l-1 1M132.6 149.9l-1 1M132.9 149.9l-1 1M133.2 149.9l-1 1M133.5 149.9l-1 1M133.8 149.9l-1 1M134.1 149.9l-1 1M134.4 149.9l-1 1M134.7 149.9l-1 1M135 149.9l-1 1M135.3 149.9l-1 1M135.6 149.9l-1 1"/>
<path d="M135.9 149.9l-1 1M136.2 149.9l-1 1M136.5 149.9l-1 1M136.8 149.9l-1 1M137.1 149.9l-1 1M137.4 149.9l-1 1M137.7 149.9l-1 1M138 149.9l-1 1M138.3 149.9l-1 1M138.6 149.9l-1 1M138.9 149.9l-1 1M139.2 149.9l-1 1"/>
<path d="M139.5 149.9l-1 1M139.8 149.9l-1 1M140.1 149.9l-1 1M140.4 149.9l-1 1M140.7 149.9l-1 1M141 149.9l-1 1M141.3 149.9l-1 1M141.6 149.9l-1 1M141.9 149.9l-1 1M142.2 149.9l-1 1M142.5 149.9l-1 1M142.8 149.9l-1 1"/>
<path d="M143.1 149.9l-1 1M143.4 149.9l-1 1M143.7 149.9l-1 1M144 149.9l-1 1.2h3.5M144.3 149.9l-1 1M144.6 149.9l-1 1M144.9 149.9l-1 1M145.2 149.9l-1 1M145.4 150.9l.9-1v1M145.5 149.9l-1 1M145.8 149.9l-1 1M146.1 149.9l-1 1"/>
<path d="M146.3 150.3l-.6 .6M146.3 150.6l-.3 .3M146.3 150.8v.1M146.5 150.2l.2-.3h1.6l.2 .3M146.5 151.7l.3 .2h1.4l.3-.2M146.5 151.7v.2M146.5 149.9v.3M146.5 150.2v1.5M146.5 151.9v19M146.6 150.1h1.7v1.7h-1.6zM147.7 151.8l-.1 .1M148.5 151l-.1 .1"/>
<path d="M206.9 149.9v2M206.9 149.9h30.7M206.9 151.9h30.7M206.9 151.9v19M237.6 149.9v2M237.6 151.9v19M238.8 149.9h13.9M238.8 151.9h13.9M249.1 146.6h.9l-.4 3.3zM249.6 142.2v7.7M249.6 151.9v6.6M249.6 151.9l.4 3.3h-.9z"/>
<path d="M409.1 148.8h8.5M77.8 172.6l.2 .3h1.6l.2-.3M77.8 171.2l.2-.3h1.6l.2 .3M78 172.2l-.2 .1M78 171.1h1.6l.1 1.6-1.7 .1zM79.2 170.9l-.1 .2M79.8 161.7h27M79.8 170.9v.3M79.8 172.6v.3M79.8 170.9h66.7M79.8 171.9h66.7M79.8 172.9h66.7"/>
<path d="M79.8 171.2v1.4M79.8 172.9v47.4M79.8 161.7l3.3-.5v1zM80 170.9v1M80.2 170.9l-.2 .2M80.5 170.9l-.5 .5M80.8 170.9l-.8 .8M81.1 170.9l-1 1M81.4 170.9l-1 1M81.7 170.9l-1 1M82 170.9l-1 1M82.3 170.9l-1 1"/>
<path d="M82.6 170.9l-1 1M82.9 170.9l-1 1M83.1 170.9l-.9 1M83.5 170.9l-1 1M83.7 170.9l-.9 1M84.1 170.9l-1 1M84.3 170.9l-.9 1.2h-3.6M84.7 170.9l-1.1 1M84.9 170.9l-.9 1M85.3 170.9l-1.1 1M85.5 170.9l-.9 1M85.9 170.9l-1.1 1"/>
<path d="M86.1 170.9l-.9 1M86.5 170.9l-1.1 1M86.7 170.9l-.9 1M87.1 170.9l-1.1 1M87.3 170.9l-.9 1M87.7 170.9l-1.1 1M87.9 170.9l-.9 1M88.3 170.9l-1.1 1M88.5 170.9l-.9 1M88.9 170.9l-1.1 1M89.1 170.9l-.9 1M89.5 170.9l-1.1 1"/>
<path d="M89.7 170.9l-.9 1M90.1 170.9l-1.1 1M90.3 170.9l-.9 1M90.7 170.9l-1.1 1M90.9 170.9l-.9 1M91.3 170.9l-1.1 1M91.5 170.9l-.9 1M91.8 170.9l-1 1M92.1 170.9l-.9 1M92.4 170.9l-1 1M92.7 170.9l-.9 1M93 170.9l-1 1"/>
<path d="M93.3 170.9l-.9 1M93.6 170.9l-1 1M93.9 170.9l-.9 1M94.2 170.9l-1 1M94.5 170.9l-.9 1M94.8 170.9l-1 1M95.1 170.9l-1 1M95.4 170.9l-1 1M95.7 170.9l-1 1M96 170.9l-1 1M96.3 170.9l-1 1M96.6 170.9l-1 1"/>
<path d="M96.9 170.9l-1 1M97.2 170.9l-1 1M97.5 170.9l-1 1M97.8 170.9l-1 1M98.1 170.9l-1 1M98.4 170.9l-1 1M98.7 170.9l-1 1M99 170.9l-1 1M99.3 170.9l-1 1M99.6 170.9l-1 1M99.9 170.9l-1 1M100.2 170.9l-1 1"/>
<path d="M100.5 170.9l-1 1M100.8 170.9l-1 1M101.1 170.9l-1 1M101.4 170.9l-1 1M101.7 170.9l-1 1M102 170.9l-1 1M102.3 170.9l-1 1M102.6 170.9l-1 1M102.9 170.9l-1 1M103.2 170.9l-1 1M103.5 170.9l-1 1M103.8 170.9l-1 1"/>
<path d="M104.1 170.9l-1 1M104.4 170.9l-1 1M104.7 170.9l-1 1M105 170.9l-1 1M105.3 170.9l-1 1M105.6 170.9l-1 1M105.9 170.9l-1 1M106.2 170.9l-1 1M106.5 170.9l-1 1M106.8 170.9l-1 1M107.1 170.9l-1 1M107.4 170.9l-1 1"/>
<path d="M107.7 170.9l-1 1M108 170.9l-1 1M108.3 170.9l-1 1M108.6 170.9l-1 1M108.9 170.9l-1 1M109.2 170.9l-1 1M109.5 170.9l-1 1M109.8 170.9l-1 1M110.1 170.9l-1 1M110.4 170.9l-1 1M110.7 170.9l-1 1M111 170.9l-1 1"/>
<path d="M111.3 170.9l-1 1M111.6 170.9l-1 1M111.9 170.9l-1 1M112.2 170.9l-1 1M112.5 170.9l-1 1M112.8 170.9l-1 1M113.1 170.9l-1 1M113.4 170.9l-1 1M113.7 170.9l-1 1M114 170.9l-1 1M114.3 170.9l-1 1M114.6 170.9l-1 1"/>
<path d="M114.9 170.9l-1 1M115.2 170.9l-1 1M115.5 170.9l-1 1M115.8 170.9l-1 1M116.1 170.9l-1 1M116.4 170.9l-1 1M116.7 170.9l-1 1M117 170.9l-1 1M117.3 170.9l-1 1M117.6 170.9l-1 1M117.9 170.9l-1 1M118.2 170.9l-1 1"/>
<path d="M118.5 170.9l-1 1M118.6 161.7h27.9M118.8 170.9l-1 1M119.1 170.9l-1 1M119.4 170.9l-1 1M119.7 170.9l-1 1M120 170.9l-1 1M120.3 170.9l-1 1M120.6 170.9l-1 1M120.9 170.9l-1 1M121.2 170.9l-1 1M121.5 170.9l-1 1"/>
<path d="M121.8 170.9l-1 1M122.1 170.9l-1 1M122.4 170.9l-1 1M122.7 170.9l-1 1M123 170.9l-1 1M123.3 170.9l-1 1M123.6 170.9l-1 1M123.9 170.9l-1 1M124.2 170.9l-1 1M124.5 170.9l-1 1M124.8 170.9l-1 1M125.1 170.9l-1 1"/>
<path d="M125.4 170.9l-1 1M125.7 170.9l-1 1M126 170.9l-1 1M126.3 170.9l-1 1M126.6 170.9l-1 1M126.9 170.9l-1 1M127.2 170.9l-1 1M127.5 170.9l-1 1M127.8 170.9l-1 1M128.1 170.9l-1 1M128.4 170.9l-1 1M128.7 170.9l-1 1"/>
<path d="M129 170.9l-1 1M129.3 170.9l-1 1M129.6 170.9l-1 1M129.9 170.9l-1 1M130.2 170.9l-1 1M130.5 170.9l-1 1M130.8 170.9l-1 1M131.1 170.9l-1 1M131.4 170.9l-1 1M131.7 170.9l-1 1M132 170.9l-1 1M132.3 170.9l-1 1"/>
<path d="M132.5 170.9l-.9 1M132.9 170.9l-1 1M133.1 170.9l-.9 1M133.5 170.9l-1 1M133.7 170.9l-.9 1M134.1 170.9l-1 1M134.3 170.9l-1 1M134.7 170.9l-1 1M134.9 170.9l-1 1M135.3 170.9l-1 1M135.5 170.9l-1 1M135.9 170.9l-1.1 1"/>
<path d="M136.1 170.9l-1 1M136.5 170.9l-1.1 1M136.7 170.9l-1 1M137.1 170.9l-1.1 1M137.3 170.9l-1 1M137.7 170.9l-1.1 1M137.9 170.9l-1 1M138.3 170.9l-1.1 1M138.5 170.9l-1 1M138.9 170.9l-1.1 1M139.1 170.9l-1 1M139.5 170.9l-1.1 1"/>
<path d="M139.7 170.9l-1 1M140.1 170.9l-1.1 1M140.3 170.9l-1 1M140.7 170.9l-1.1 1M140.9 170.9l-1 1M141.3 170.9l-1.1 1M141.5 170.9l-1 1M141.9 170.9l-1.1 1M142.1 170.9l-1 1M142.5 170.9l-1.1 1M142.7 170.9l-1 1M143 170.9l-1 1"/>
<path d="M143.2 161.2l3.3 .5-3.3 .5zM143.3 170.9l-1 1M143.6 170.9l-1 1M143.9 170.9l-.9 1.2h3.5M144.2 170.9l-1 1M144.5 170.9l-1 1M144.8 170.9l-1 1M145.1 170.9l-1 1M145.3 171.9l1-1v1M145.4 170.9l-1 1M145.7 170.9l-1 1M146 170.9l-1 1"/>
<path d="M146.3 171.2l-.7 .7M146.3 171.5l-.4 .4M146.3 171.8l-.1 .1M146.5 171.2l.2-.3h1.6l.2 .3M146.5 172.6l.2 .3h1.6l.2-.3M146.5 170.9v.3M146.5 172.6v.3M146.5 171.2v1.4M146.5 172.9v47.4M146.7 171.1h1.6v1.7l-1.7-.1zM206.9 170.9v2M206.9 170.9h30.7"/>
<path d="M206.9 172.9h30.7M206.9 172.9v47.4M237.6 170.9v2M237.6 172.9v47.4M238.8 170.9h13.9M238.8 172.9h13.9M249.1 167.6h.9l-.4 3.3zM249.6 163.5v7.4M249.6 172.9v19M249.6 172.9l.4 3.3h-.9zM1.8 198.3h8.5M249.6 197v23.3"/>
<path d="M409.1 198.2h8.5M43.3 219h1l-.5 3.2zM61.3 217h1l-.5 3.3zM249.1 217h.9l-.4 3.3zM40.6 222.2h36.2M58.7 220.3h17.9M72.8 228.3h5M74.5 227.9l3.3 .4-3.3 .5zM78 221.5l-.2 .2M78 220.4h1.7v1.7h-1.7zM78.1 220.3l-.3 .2v11M78.1 220.3h1.5"/>
<path d="M79.2 220.3l-.1 .1M79.6 220.3l.2 .2v11M79.6 220.3h.2M79.8 228.3h6.4M79.8 222l-.2 .2M79.8 220.3h66.7M79.8 221.3h66.7M79.8 228.3l3.3-.4v.9zM80 220.3v1M80.2 220.3l-.2 .2M80.5 220.3l-.5 .5M80.8 220.3l-.8 .8"/>
<path d="M81.1 220.3l-1 1M81.4 220.3l-1 1M81.7 220.3l-1 1M82 220.3l-1 1M82.3 220.3l-1 1M82.6 220.3l-1 1M82.9 220.3l-1 1M83.2 220.3l-1 1M83.4 221.3v.2h-3.6M83.5 220.3l-1 1M83.8 220.3l-1 1M84.1 220.3l-1 1"/>
<path d="M84.4 220.3l-1 1M84.7 220.3l-1 1M85 220.3l-1 1M85.3 220.3l-1 1M85.6 220.3l-1 1M85.9 220.3l-1 1M86.2 220.3l-1 1M86.5 220.3l-1 1M86.8 220.3l-1 1M87.1 220.3l-1 1M87.4 220.3l-1 1M87.7 220.3l-1 1"/>
<path d="M88 220.3l-1 1M88.3 220.3l-1 1M88.6 220.3l-1 1M88.9 220.3l-1 1M89.2 220.3l-1 1M89.5 220.3l-1 1M89.8 220.3l-1 1M90.1 220.3l-1 1M90.4 220.3l-1 1M90.7 220.3l-1 1M91 220.3l-1 1M91.3 220.3l-1 1"/>
<path d="M91.6 220.3l-1 1M91.9 220.3l-1 1M92.2 220.3l-1 1M92.5 220.3l-1 1M92.8 220.3l-1 1M93.1 220.3l-1 1M93.4 220.3l-1 1M93.7 220.3l-1 1M94 220.3l-1 1M94.3 220.3l-1 1M94.6 220.3l-1 1M94.9 220.3l-1 1"/>
<path d="M95.2 220.3l-1 1M95.5 220.3l-1 1M95.8 220.3l-1 1M96.1 220.3l-1 1M96.4 220.3l-1 1M96.7 220.3l-1 1M97 220.3l-1 1M97.3 220.3l-1 1M97.6 220.3l-1 1M97.9 220.3l-1 1M98.2 220.3l-1 1M98.5 220.3l-1 1"/>
<path d="M98.8 220.3l-1 1M99.1 220.3l-1 1M99.4 220.3l-1 1M99.7 220.3l-1 1M100 220.3l-1 1M100.3 220.3l-1 1M100.6 220.3l-1 1M100.9 220.3l-1 1M101.2 220.3l-1 1M101.5 220.3l-1 1M101.8 220.3l-1 1M102.1 220.3l-1 1"/>
<path d="M102.4 220.3l-1 1M102.7 220.3l-1 1M103 220.3l-1 1M103.3 220.3l-1 1M103.6 220.3l-1 1M103.9 220.3l-1 1M104.2 220.3l-1 1M104.5 220.3l-1 1M104.8 220.3l-1 1M105.1 220.3l-1 1M105.4 220.3l-1 1M105.7 220.3l-1 1"/>
<path d="M106 220.3l-1 1M106.3 220.3l-1 1M106.6 220.3l-1 1M106.9 220.3l-1 1M107.2 220.3l-1 1M107.5 220.3l-1 1M107.8 220.3l-1 1M108.1 220.3l-1 1M108.4 220.3l-1 1M108.7 220.3l-1 1M109 220.3l-1.1 1M109.3 220.3l-1 1"/>
<path d="M109.6 220.3l-1.1 1M109.9 220.3l-1 1M110.2 220.3l-1.1 1M110.5 220.3l-1 1M110.8 220.3l-1.1 1M111.1 220.3l-1 1M111.4 220.3l-1.1 1M111.7 220.3l-1 1M112 220.3l-1.1 1M112.3 220.3l-1 1M112.6 220.3l-1.1 1M112.9 220.3l-1 1"/>
<path d="M113.2 220.3l-1.1 1M113.5 220.3l-1 1M113.8 220.3l-1.1 1M114.1 220.3l-1 1M114.4 220.3l-1.1 1M114.7 220.3l-1 1M115 220.3l-1.1 1M115.3 220.3l-1 1M115.5 220.3l-1 1M115.9 220.3l-1 1M116.1 220.3l-1 1M116.5 220.3l-1 1"/>
<path d="M116.7 220.3l-1 1M117.1 220.3l-1 1M117.3 220.3l-1 1M117.7 220.3l-1 1M117.9 220.3l-1 1M118.3 220.3l-1.1 1M118.5 220.3l-1 1M118.9 220.3l-1.1 1M119.1 220.3l-1 1M119.5 220.3l-1.1 1M119.7 220.3l-1 1M120.1 220.3l-1.1 1"/>
<path d="M120.3 220.3l-1 1M120.6 220.3l-1 1M120.9 220.3l-1 1M121.2 220.3l-1 1M121.5 220.3l-1 1M121.8 220.3l-1 1M122.1 220.3l-1 1M122.4 220.3l-1 1M122.7 220.3l-1 1M123 220.3l-1 1M123.3 220.3l-1 1M123.6 220.3l-1 1"/>
<path d="M123.9 220.3l-1 1M124.2 220.3l-1 1M124.5 220.3l-1 1M124.8 220.3l-1 1M125.1 220.3l-1 1M125.4 220.3l-1 1M125.7 220.3l-1 1M126 220.3l-1 1M126.3 220.3l-1 1M126.6 220.3l-1 1M126.9 220.3l-1 1M127.2 220.3l-1 1"/>
<path d="M127.5 220.3l-1 1M127.8 220.3l-1 1M128.1 220.3l-1 1M128.4 220.3l-1 1M128.7 220.3l-1 1M129 220.3l-1 1M129.3 220.3l-1 1M129.6 220.3l-1 1M129.9 220.3l-1 1M130.2 220.3l-1 1M130.5 220.3l-1 1M130.8 220.3l-1 1"/>
<path d="M131.1 220.3l-1 1M131.4 220.3l-1 1M131.7 220.3l-1 1M132 220.3l-1 1M132.3 220.3l-1 1M132.6 220.3l-1 1M132.9 220.3l-1 1M133.2 220.3l-1 1M133.5 220.3l-1 1M133.8 220.3l-1 1M134.1 220.3l-1 1M134.4 220.3l-1 1"/>
<path d="M134.7 220.3l-1 1M135 220.3l-1 1M135.3 220.3l-1 1M135.6 220.3l-1 1M135.9 220.3l-1 1M136.2 220.3l-1 1M136.5 220.3l-1 1M136.8 220.3l-1 1M137.1 220.3l-1 1M137.4 220.3l-1 1M137.7 220.3l-1 1M138 220.3l-1 1"/>
<path d="M138.3 220.3l-1 1M138.6 220.3l-1 1M138.9 220.3l-1 1M139.2 220.3l-1 1M139.5 220.3l-1 1M139.8 220.3l-1 1M140.1 220.3l-1 1M140.4 220.3l-1 1M140.7 220.3l-1 1M141 220.3l-1 1M141.3 220.3l-1 1M141.6 220.3l-1 1"/>
<path d="M141.9 220.3l-1 1M142.2 220.3l-1 1M142.5 220.3l-1 1M142.8 220.3l-1 1M143.1 220.3l-1 1M143.4 220.3l-1 1M143.7 220.3l-1 1M144 220.3l-1 1.2h3.5M144.3 220.3l-1 1M144.6 220.3l-1 1M144.9 220.3l-1 1M145.2 220.3l-1 1"/>
<path d="M145.4 221.3l.9-1v1M145.5 220.3l-1 1M145.8 220.3l-1 1M146.1 220.3l-1 1M146.3 220.6l-.6 .7M146.3 220.9l-.3 .4M146.3 221.2v.1M146.5 220.3h.3M146.6 220.4h1.7v1.7h-1.6zM146.8 220.3l-.3 .1v1.7l.3 .1M146.8 220.3h1.4M148.2 220.3l.3 .1-.2 1.8h-70.3l-.2-.2"/>
<path d="M205.1 220.3l-.2 .2M205.1 220.3h1.8M206.9 220.3h30.7M237.6 220.3h1.7M239.3 220.3l.2 .1-.1 1.8h-34.4l-.1-1.7M240.8 220.3h11.9M1.8 247.8h8.5M188.5 242.4h50.6v44.9h-50.6zM409.1 247.6h8.5M284.6 265.4h16.8M296.1 261.1v8.7M52.1 287.3v7.7"/>
<path d="M104.6 287.3v7.7M157.1 287.3v7.7M209.6 287.3v7.7M262.1 287.3v7.7M314.6 287.3v7.7M367.1 287.3v7.7"/>
</g>
<path d="M239.1 242.4v44.9M239.1 257.3h170M306.1 242.4v44.9M337.9 257.3v30M392.4 257.3v30M409.1 242.4h-220.6v44.9M239.1 272.3h170M358.2 272.3v15M374.6 272.3v15" fill="none" stroke="#000" stroke-width=".5"/>
<path d="M10 10.2h399.1v277.1h-399.1z" fill="none" stroke="#000" stroke-width=".7"/>
<path d="M157 54.1h-87.6" fill="none" stroke="#000" stroke-width=".35" stroke-dasharray="6.3 1.3 1.3 1.3 1.3 1.3" stroke-dashoffset="3.8"/>
<g fill="#000">
<path d="M157 41.4l1 6.4h-2zM69.4 41.4l1 6.4h-2.1z"/>
<path d="M43.8 88.9l.5 3.3h-1zM43.3 219h1l-.5 3.2zM346.7 79.8l3.3 .5-3.3 .5zM351.3 80.3l3.3-.5v1zM287.2 92.5h1l-.5 3.3zM287.7 103.3l.5 3.3h-1z"/>
<path d="M152.4 86l.9-.5 1 3.2zM154.4 92.1l-.8 3.2-.9-.4z"/>
<path d="M249.6 90.9l.4 3.3h-.9zM249.1 104.6h.9l-.4 3.3zM249.6 109.9l.4 3.3h-.9zM249.1 125.6h.9l-.4 3.3zM249.6 130.9l.4 3.3h-.9zM249.1 146.6h.9l-.4 3.3zM249.6 151.9l.4 3.3h-.9zM249.1 167.6h.9l-.4 3.3zM249.6 172.9l.4 3.3h-.9zM249.1 217h.9l-.4 3.3zM234.2 118.5l3.4 .5-3.4 .5zM206.9 119l3.3-.5v1zM61.8 35.5l.5 3.3h-1zM61.3 66.9h1l-.5 3.3zM77.8 22.8l3.3-.5v.9zM145.2 22.3l3.3 .5-3.3 .4zM61.8 90.9l.5 3.3h-1zM61.3 217h1l-.5 3.3zM79.8 161.7l3.3-.5v1zM143.2 161.2l3.3 .5-3.3 .5zM74.5 227.9l3.3 .4-3.3 .5zM79.8 228.3l3.3-.4v.9z"/>
</g>
<g font-size="8.5">
<text x="23.8" y="8">8</text>
<text x="76.3" y="8">7</text>
<text x="128.7" y="8">6</text>
<text x="181.2" y="8">5</text>
<text x="233.6" y="8">4</text>
<text x="286.3" y="8">3</text>
<text x="338.7" y="8">2</text>
<text x="391.4" y="8">1</text>
<text x="2.7" y="28">F</text>
<text x="412.8" y="28">F</text>
<text x="2.4" y="77.2">E</text>
<text x="412.5" y="77.2">E</text>
<text x="1.8" y="126.8">D</text>
<text x="411.9" y="126.9">D</text>
<text x="1.8" y="176.6">C</text>
<text x="411.9" y="176.7">C</text>
<text x="2.3" y="226.2">B</text>
<text x="412.4" y="226.2">B</text>
<text x="1.7" y="275.4">A</text>
<text x="411.8" y="275.5">A</text>
<text x="23.9" y="295.5">8</text>
<text x="76.4" y="295.5">7</text>
<text x="128.8" y="295.5">6</text>
<text x="181.3" y="295.5">5</text>
<text x="233.7" y="295.5">4</text>
<text x="286.4" y="295.5">3</text>
<text x="338.8" y="295.5">2</text>
<text x="391.5" y="295.5">1</text>
</g>
<g font-size="7.1">
<text x="240.6" y="254">Injection</text>
<text x="308" y="254">Storage shelf</text>
<text x="240.4" y="268.8">First angle</text>
<text x="240.6" y="284.3">ISO-2768-m</text>
<text x="375.5" y="284.3">1:15</text>
<text x="394.4" y="284.3">2/2</text>
</g>
<g font-size="6.3">
<text x="307.5" y="284.3">Part</text>
<text x="342.6" y="284.3">mm</text>
<text x="362.4" y="284.3">A3</text>
</g>
<g font-size="4.9">
<text x="309.9" y="268.7">07/01/20</text>
<text x="340.1" y="268.7">INJWS-V1-2000.01</text>
<text x="398.9" y="268.7">A</text>
</g>
<g font-size="4.2">
<text x="109.3" y="24.3">1060</text>
<text x="67.9" y="39.4">A</text>
<text x="155.5" y="39.4">A</text>
<text x="58.3" y="57.4">520</text>
<text x="357.8" y="81.9">2.50</text>
<text x="153.3" y="92">B</text>
<text x="246.1" y="100.8">255</text>
<text x="285.3" y="100.8">15</text>
<text x="267.7" y="115.5">tab placement depends</text>
<text x="267.7" y="119.6">of thickness of wood</text>
<text x="219.3" y="120.6">460</text>
<text x="246.1" y="120.6">285</text>
<text x="246.1" y="141.2">285</text>
<text x="39.2" y="152.2">2000</text>
<text x="57.2" y="152.2">1940</text>
<text x="108" y="163.3">1000</text>
<text x="246.1" y="162.6">285</text>
<text x="246.1" y="196">710</text>
<text x="67" y="229.9">30</text>
</g>
<g font-size="3.9">
<text x="240.6" y="247.2">Workspace</text>
<text x="307.9" y="247.4">Description</text>
<text x="240.6" y="262.1">Projection method</text>
<text x="308" y="261.5">Release date</text>
<text x="340.1" y="261.5">Drawing no.</text>
<text x="397.1" y="262.1">Rev.</text>
<text x="240.7" y="276.6">General tolerances</text>
<text x="308" y="276.6">Doc type</text>
</g>
<g font-size="3.5">
<text x="322.7" y="65.6">SCALE 1:2</text>
<text x="323.6" y="61.4">DETAIL B</text>
<text x="101.7" y="238.4">SECTION A-A</text>
</g>
<g font-size="2.8">
<text x="340.1" y="275.6">Units unless</text>
<text x="359.6" y="275.6">Sheet size</text>
<text x="379.5" y="275.8">Scale</text>
<text x="396.5" y="275.6">Sheet</text>
<text x="342.5" y="279.4">specified</text>
</g>
</svg>
